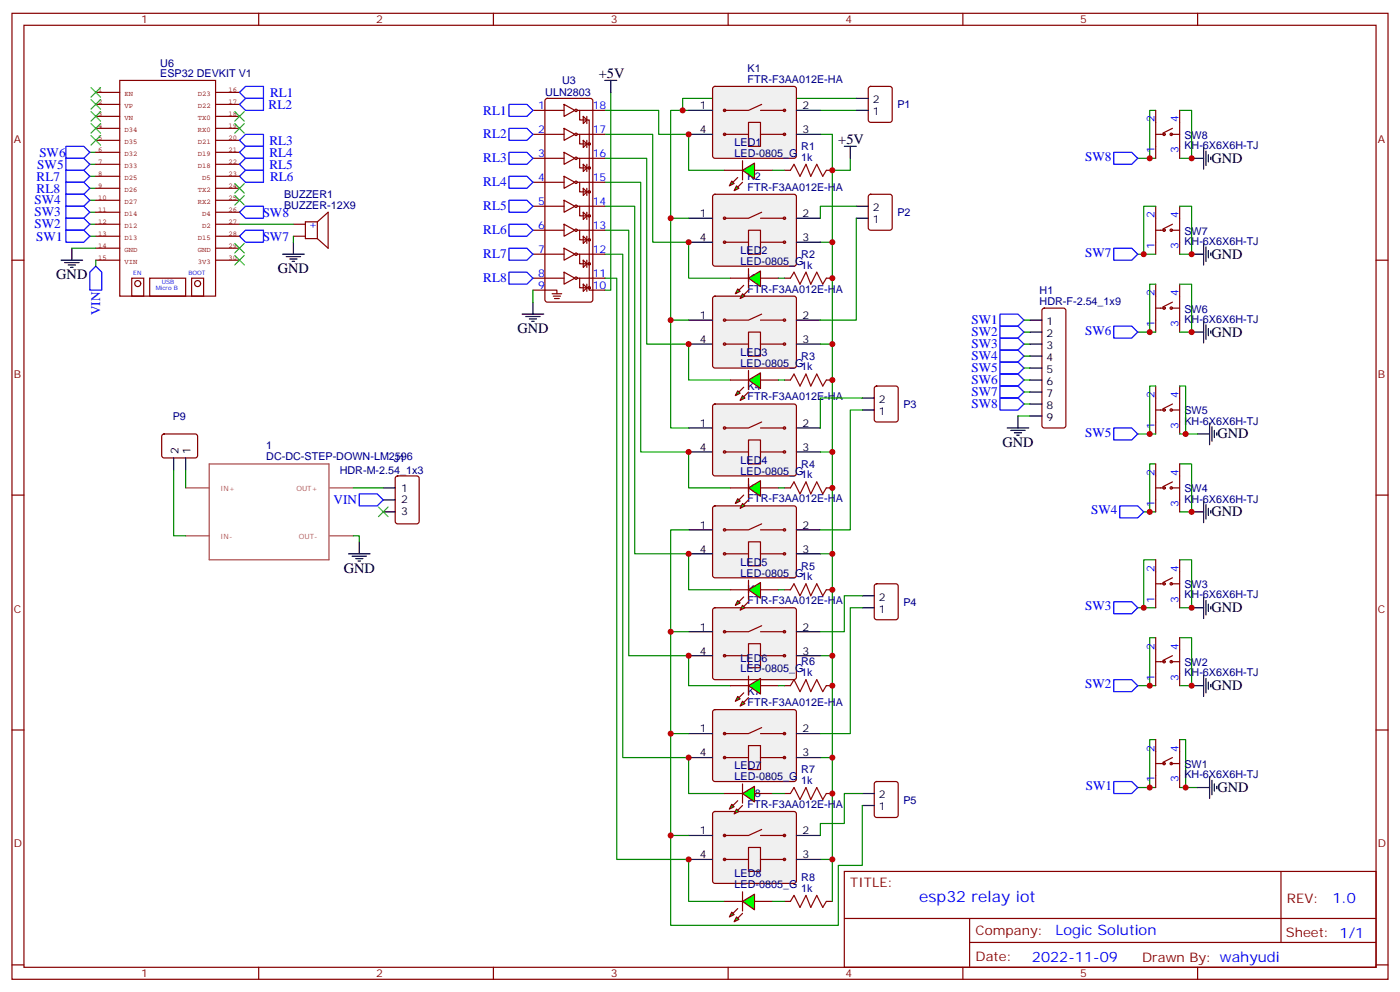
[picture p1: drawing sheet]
<svg xmlns="http://www.w3.org/2000/svg" width="412mm" height="292mm" viewBox="0 0 412 292" stroke-linecap="round" stroke-linejoin="round" font-family="sans-serif">
<g fill="none" stroke="#870000" stroke-width=".35">
<path d="M3.5 3.9h405.4v284.4h-405.4zM7.1 7.4h398.2v277.3h-398.2zM76.2 3.9v3.5M145.3 3.9v3.5M214.5 3.9v3.5M283.6 3.9v3.5M352.8 3.9v3.5M256 25.6l.5-.2h5.6l.7 .5v9.4l-.4 .7h-5.9l-.7-.4v-9.5zM256 57.4l.5-.2h5.6l.7 .4v9.5l-.4 .6-5.9 .1-.7-.5v-9.4zM3.5 76.6h3.6M405.3 76.6h3.6M257.8 113.8l.4-.2h5.7l.6 .5 .1 9.4-.5 .7h-5.9l-.6-.4-.1-9.5z"/>
<path d="M3.5 145.7h3.6M405.3 145.7h3.6M257.8 172l.4-.2h5.7l.6 .5 .1 9.4-.5 .7h-5.9l-.6-.4-.1-9.5zM3.5 214.9h3.6M405.3 214.9h3.6M257.8 230.3l.4-.3h5.7l.6 .5 .1 9.4-.5 .7h-5.9l-.6-.4-.1-9.4zM248.7 256.5h156.6v28.2h-156.6zM377.3 256.5v20.9M248.7 270.4h156.5M285.6 277.4h119.6M285.6 270.4v14.1M3.5 284h3.6"/>
<path d="M76.2 284.7v3.6M145.3 284.7v3.6M214.5 284.7v3.6M283.6 284.7v3.6M352.8 284.7v3.6M405.3 284h3.6"/>
</g>
<g fill="none" stroke="#008700" stroke-width=".35">
<path d="M178.2 39.5h14.1v31.8h10.5v10.6h12.4M178.2 32.5h15.8v7h8.8v10.6h10.6M179.9 27.2v58.2h-1.7M241.7 39.5h3.5v213.5h-3.5M241.7 32.5h10.5M252.2 29h-51.1v3.5h1.7M178.2 53.7h10.5v79.3h14.1v10.6h12.4M178.2 46.6h12.3v54.7h12.3v10.6h12.4M250.5 46.6v3.5h-5.3M178.2 74.8h5.2v148.2h19.4v10.6h10.6M178.2 67.8h7v125.2h17.6v8.8h12.4M178.2 60.7h8.8v102.3h15.8v10.6h12.4"/>
<path d="M241.7 71.3h3.5M178.2 81.9h3.5v171.1h21.1v12.3h10.6M241.7 101.3h3.5M241.7 133h3.5M241.7 163h3.5M241.7 193h3.5M241.7 223h3.5"/>
</g>
<g fill="none" stroke="#000" stroke-width=".35">
<path d="M178.2 23.7h3.5M179.9 23.7v3.5M252.2 32.5h3.6M252.2 29h3.6M248.7 43.1h3.5M250.5 43.1v3.5M252.2 64.2h3.6M252.2 60.7h3.6M254 117.2h3.5M254 120.7h3.5M254 178.9h3.5M254 175.4h3.5"/>
<path d="M254 237.1h3.5M254 233.6h3.5"/>
</g>
<path d="M210.1 239.1l.5-.2h23.3l.5 .2 .2 .5v19.7l-.2 .5-.5 .2h-23.3l-.5-.2-.2-.5v-19.7z" fill="#f0f0f0" stroke="#870000" stroke-width=".35"/>
<path d="M202.8 245.9h7.1M202.8 253h7.1M234.6 245.9h7.1M234.6 253h7.1" fill="none" stroke="#000" stroke-width=".35"/>
<g fill="none" stroke="#870000" stroke-width=".35">
<path d="M213.4 253h7.1M220.5 249.4h3.5v7.1h-3.5zM224 253h7.1M224 245.9h7.1M224.4 244.2l-3.9 1.7h-7.1"/>
<circle cx="213.4" cy="253" r=".35"/>
<circle cx="213.4" cy="245.9" r=".35"/>
<circle cx="231.1" cy="253" r=".35"/>
<circle cx="231.1" cy="245.9" r=".35"/>
</g>
<path d="M210.1 209.1l.5-.2h23.3l.5 .2 .2 .5v19.7l-.2 .5-.5 .2h-23.3l-.5-.2-.2-.5v-19.7z" fill="#f0f0f0" stroke="#870000" stroke-width=".35"/>
<path d="M202.8 215.9h7.1M234.6 215.9h7.1M202.8 223h7.1M234.6 223h7.1" fill="none" stroke="#000" stroke-width=".35"/>
<g fill="none" stroke="#870000" stroke-width=".35">
<path d="M220.5 219.5h3.5v7h-3.5zM224 215.9h7.1M224.4 214.2l-3.9 1.7h-7.1M213.4 223h7.1M224 223h7.1"/>
<circle cx="213.4" cy="215.9" r=".35"/>
<circle cx="231.1" cy="215.9" r=".35"/>
<circle cx="213.4" cy="223" r=".35"/>
<circle cx="231.1" cy="223" r=".35"/>
</g>
<path d="M210.1 179.1l.5-.2h23.3l.5 .2 .2 .5v19.8l-.2 .5-.5 .2h-23.3l-.5-.3-.2-.4v-19.8z" fill="#f0f0f0" stroke="#870000" stroke-width=".35"/>
<path d="M202.8 185.9h7.1M202.8 193h7.1M234.6 185.9h7.1M234.6 193h7.1" fill="none" stroke="#000" stroke-width=".35"/>
<g fill="none" stroke="#870000" stroke-width=".35">
<path d="M213.4 193h7.1M220.5 189.5h3.5v7h-3.5zM224 193h7.1M224 185.9h7.1M224.4 184.2l-3.9 1.7h-7.1"/>
<circle cx="213.4" cy="185.9" r=".35"/>
<circle cx="213.4" cy="193" r=".35"/>
<circle cx="231.1" cy="185.9" r=".35"/>
<circle cx="231.1" cy="193" r=".35"/>
</g>
<path d="M210.1 149.1l.5-.2h23.3l.5 .2 .2 .5v19.8l-.2 .5-.5 .2h-23.3l-.5-.3-.2-.4v-19.8z" fill="#f0f0f0" stroke="#870000" stroke-width=".35"/>
<path d="M202.8 156h7.1M234.6 156h7.1M202.8 163h7.1M234.6 163h7.1" fill="none" stroke="#000" stroke-width=".35"/>
<g fill="none" stroke="#870000" stroke-width=".35">
<path d="M220.5 159.5h3.5v7h-3.5zM224 156h7.1M224.4 154.2l-3.9 1.8h-7.1M213.4 163h7.1M224 163h7.1"/>
<circle cx="213.4" cy="156" r=".35"/>
<circle cx="231.1" cy="156" r=".35"/>
<circle cx="213.4" cy="163" r=".35"/>
<circle cx="231.1" cy="163" r=".35"/>
</g>
<path d="M210.1 119.1l.5-.2h23.3l.5 .2 .2 .5v19.8l-.2 .5-.5 .2h-23.3l-.5-.2-.2-.5v-19.8z" fill="#f0f0f0" stroke="#870000" stroke-width=".35"/>
<path d="M202.8 126h7.1M202.8 133h7.1M234.6 126h7.1M234.6 133h7.1" fill="none" stroke="#000" stroke-width=".35"/>
<g fill="none" stroke="#870000" stroke-width=".35">
<path d="M213.4 133h7.1M220.5 129.5h3.5v7.1h-3.5zM224 133h7.1M224 126h7.1M224.4 124.2l-3.9 1.8h-7.1"/>
<circle cx="213.4" cy="133" r=".35"/>
<circle cx="213.4" cy="126" r=".35"/>
<circle cx="231.1" cy="126" r=".35"/>
<circle cx="231.1" cy="133" r=".35"/>
</g>
<path d="M210.1 87.4l.5-.2h23.3l.5 .2 .2 .5v19.7l-.2 .5-.5 .2h-23.3l-.5-.2-.2-.5v-19.7z" fill="#f0f0f0" stroke="#870000" stroke-width=".35"/>
<path d="M202.8 94.2h7.1M234.6 94.2h7.1M202.8 101.3h7.1M234.6 101.3h7.1" fill="none" stroke="#000" stroke-width=".35"/>
<g fill="none" stroke="#870000" stroke-width=".35">
<path d="M220.5 97.8h3.5v7h-3.5zM224 94.2h7.1M224.4 92.5l-3.9 1.7h-7.1M213.4 101.3h7.1M224 101.3h7.1"/>
<circle cx="213.4" cy="94.2" r=".35"/>
<circle cx="231.1" cy="94.2" r=".35"/>
<circle cx="213.4" cy="101.3" r=".35"/>
<circle cx="231.1" cy="101.3" r=".35"/>
</g>
<path d="M210.1 57.4l.5-.2h23.3l.5 .2 .2 .5v19.7l-.2 .5-.5 .3h-23.3l-.5-.3-.2-.5v-19.7z" fill="#f0f0f0" stroke="#870000" stroke-width=".35"/>
<path d="M202.8 64.2h7.1M202.8 71.3h7.1M234.6 64.2h7.1M234.6 71.3h7.1" fill="none" stroke="#000" stroke-width=".35"/>
<g fill="none" stroke="#870000" stroke-width=".35">
<path d="M213.4 71.3h7.1M220.5 67.8h3.5v7h-3.5zM224 71.3h7.1M224 64.2h7.1M224.4 62.5l-3.9 1.7h-7.1"/>
<circle cx="213.4" cy="64.2" r=".35"/>
<circle cx="213.4" cy="71.3" r=".35"/>
<circle cx="231.1" cy="71.3" r=".35"/>
<circle cx="231.1" cy="64.2" r=".35"/>
</g>
<path d="M210.1 25.6l.5-.2h23.3l.5 .2 .2 .5v19.8l-.2 .5-.5 .2h-23.3l-.5-.2-.2-.5v-19.8z" fill="#f0f0f0" stroke="#870000" stroke-width=".35"/>
<g fill="none" stroke="#000" stroke-width=".35">
<path d="M202.8 32.5h7.1M202.8 39.5h7.1M234.6 32.5h7.1M234.6 39.5h7.1M18 76.6h6.3M19 77.3h4.3M20.1 78h2.1M20.8 78.7h.7M21.2 73.1v3.5M153.8 92.5h6.4M154.9 93.2h4.2M155.9 93.9h2.1"/>
<path d="M156.6 94.6h.7M157 88.9v3.6"/>
</g>
<g fill="none" stroke="#870000" stroke-width=".35">
<path d="M157 39.5h9.2M157 32.5h9.2M160.7 29.2l.5-.2h12.7l.7 .4v58.8l-.2 .5-.5 .2h-12.7l-.5-.2-.2-.5v-58.5zM166.2 30.7l3.1 1.8-3.1 1.8zM166.2 37.8l3.1 1.7-3.1 1.8zM170 39.5h8.2M170 32.5h8.2M170.7 32.5v2.8h2.9v50.1h4.6M170.7 39.5v2.9h2.9M171.8 34.3l1.1 1-1.1 1.1zM172.9 34.3v2.1M213.4 39.5h7.1"/>
<path d="M220.5 36h3.5v7.1h-3.5zM224 39.5h7.1M224 32.5h7.1M224.4 30.7l-3.9 1.8h-7.1M157 46.6h9.2M157 53.7h9.2M166.2 44.8l3.1 1.8-3.1 1.8zM166.2 51.9l3.1 1.8-3.1 1.7zM166.2 58.9l3.1 1.8-3.1 1.8zM170 46.6h8.2M170 53.7h8.2M170.7 46.6v2.8h2.9"/>
<path d="M170.7 53.7v2.8h2.9M171.8 41.3l1.1 1.1-1.1 1zM171.8 48.4l1.1 1-1.1 1.1zM171.8 55.4l1.1 1.1-1.1 1zM172.9 41.3v2.1M172.9 48.4v2.1M172.9 55.4v2.1M213.4 50.1h5.3M222.2 50.1h5.3M231.1 50.1h1.7M243.4 50.1h1.8M157 74.8h9.2"/>
<path d="M157 60.7h9.2M157 67.8h9.2M166.2 73.1l3.1 1.7-3.1 1.8zM166.2 66l3.1 1.8-3.1 1.7zM170 74.8h8.2M170 60.7h8.2M170 67.8h8.2M170.7 60.7v2.8h2.9M170.7 67.8v2.8h2.9M170.7 74.8v2.8h2.9M171.8 62.5l1.1 1-1.1 1.1zM171.8 69.5l1.1 1.1-1.1 1z"/>
<path d="M171.8 76.6l1.1 1-1.1 1.1zM172.9 62.5v2.1M172.9 69.5v2.1M172.9 76.6v2.1M157 85.4h7v1.1M157 81.9h9.2M162.6 86.5h2.9M163 87.2h2.1M163.3 87.9h1.4M166.2 80.1l3.1 1.8-3.1 1.7zM170 81.9h8.2M170.7 81.9v2.8h2.9"/>
<path d="M171.8 83.6l1.1 1.1-1.1 1.1zM172.9 83.6v2.2M231.1 81.9h1.7M243.4 81.9h1.8M231.1 111.9h1.7M243.4 111.9h1.8M231.1 143.6h1.7M243.4 143.6h1.8M231.1 173.6h1.7M243.4 173.6h1.8M231.1 201.8h1.7M243.4 201.8h1.8"/>
<path d="M231.1 233.6h1.7M243.4 233.6h1.8M231.1 265.3h1.7M243.4 265.3h1.8"/>
<circle cx="169.7" cy="32.5" r=".35"/>
<circle cx="169.7" cy="39.5" r=".35"/>
<circle cx="213.4" cy="39.5" r=".35"/>
<circle cx="213.4" cy="32.5" r=".35"/>
<circle cx="231.1" cy="39.5" r=".35"/>
<circle cx="231.1" cy="32.5" r=".35"/>
<circle cx="169.7" cy="46.6" r=".35"/>
<circle cx="169.7" cy="53.7" r=".35"/>
<circle cx="173.6" cy="49.4" r=".35"/>
<circle cx="173.6" cy="42.4" r=".35"/>
<circle cx="173.6" cy="56.5" r=".35"/>
<circle cx="169.7" cy="67.8" r=".35"/>
<circle cx="169.7" cy="60.7" r=".35"/>
<circle cx="169.7" cy="74.8" r=".35"/>
<circle cx="173.6" cy="63.5" r=".35"/>
<circle cx="173.6" cy="70.6" r=".35"/>
<circle cx="173.6" cy="77.6" r=".35"/>
<circle cx="169.7" cy="81.9" r=".35"/>
<circle cx="173.6" cy="84.7" r=".35"/>
</g>
<path d="M26.5 58.9h1.7M26.5 55.4h1.7M26.5 51.9h1.7M26.5 48.4h1.7M26.5 44.8h1.7M21.2 73.1h7M26.5 69.5h1.7M26.5 66h1.7M26.5 62.5h1.7M28.2 76.6v1.8M157 85.4v3.5" fill="none" stroke="#008700" stroke-width=".35"/>
<g fill="none" stroke="#00f" stroke-width=".35">
<path d="M72.3 25.4h5.3v3.6h-5.3l-1.7-1.8zM72.3 29h5.3v3.5h-5.3l-1.7-1.8zM149.9 30.7h5.3l1.8 1.8-1.8 1.8h-5.3zM149.9 37.8h5.3l1.8 1.7-1.8 1.8h-5.3zM19.4 53.7h5.3l1.8 1.7-1.8 1.8h-5.3zM19.4 50.1h5.3l1.8 1.8-1.8 1.8h-5.3zM19.4 43.1h5.3l1.8 1.7-1.8 1.8h-5.3zM19.4 46.6h5.3l1.8 1.8-1.8 1.7h-5.3zM19.4 57.2h5.3l1.8 1.7-1.8 1.8h-5.3zM70.6 41.3l1.7-1.8h5.3v3.6h-5.3zM70.6 44.8l1.7-1.7h5.3v3.5h-5.3zM70.6 48.4l1.7-1.8h5.3v3.5h-5.3z"/>
<path d="M72.3 50.1h5.3v3.6h-5.3l-1.7-1.8zM149.9 44.8h5.3l1.8 1.8-1.8 1.8h-5.3zM149.9 51.9h5.3l1.8 1.8-1.8 1.7h-5.3zM149.9 58.9h5.3l1.8 1.8-1.8 1.8h-5.3zM19.4 67.8h5.3l1.8 1.7-1.8 1.8h-5.3zM19.4 64.2h5.3l1.8 1.8-1.8 1.8h-5.3zM19.4 60.7h5.3l1.8 1.8-1.8 1.7h-5.3zM70.6 62.5l1.7-1.8h5.3v3.5h-5.3zM70.6 69.5l1.7-1.7h5.3v3.5h-5.3zM149.9 66h5.3l1.8 1.8-1.8 1.7h-5.3zM149.9 73.1h5.3l1.8 1.7-1.8 1.8h-5.3zM26.5 80.1l1.7-1.7 1.8 1.7v5.3h-3.5z"/>
<path d="M149.9 80.1h5.3l1.8 1.8-1.8 1.7h-5.3z"/>
</g>
<g fill="none" stroke="#850000" stroke-width=".35">
<path d="M28.2 27.2h7.1M28.2 30.7h7.1M28.2 34.3h7.1M28.2 37.8h7.1M35.3 23.7h28.2v63.5h-28.2zM63.5 27.2h7.1M63.5 30.7h7.1M63.5 34.3h7.1M63.5 37.8h7.1M28.2 58.9h7.1M28.2 41.3h7.1M28.2 44.8h7.1"/>
<path d="M28.2 48.4h7.1M28.2 51.9h7.1M28.2 55.4h7.1M63.5 58.9h7.1M63.5 41.3h7.1M63.5 44.8h7.1M63.5 48.4h7.1M63.5 51.9h7.1M63.5 55.4h7.1M28.2 62.5h7.1M28.2 66h7.1M28.2 69.5h7.1"/>
<path d="M28.2 73.1h7.1M28.2 76.6h7.1M63.5 62.5h7.1M63.5 66h7.1M63.5 69.5h7.1M63.5 73.1h7.1M63.5 76.6h7.1M38.8 81.9h3.5v5.3h-3.5zM41.5 83.5a.88 .88 0 0 0-1.3-.8 .88 .88 0 0 0-.3 1.4 .88 .88 0 0 0 1.5-.3l.1-.3M44.1 81.9h10.6v5.3h-10.6zM56.4 81.9h3.6v5.3h-3.6zM59.1 83.5a.88 .88 0 0 0-1.2-.8 .88 .88 0 0 0-.3 1.4 .88 .88 0 0 0 1.4-.3l.1-.3"/>
</g>
<g fill="none" stroke="#3c3" stroke-width=".35">
<path d="M26.8 25.8l2.8 2.8M26.8 29.3l2.8 2.8M26.8 32.8l2.8 2.9M26.8 36.4l2.8 2.8M26.8 39.9l2.8 2.8M29.6 25.8l-2.8 2.8M29.6 29.3l-2.8 2.8M29.6 32.8l-2.8 2.9M29.6 36.4l-2.8 2.8M29.6 39.9l-2.8 2.8M69.1 32.8l2.9 2.9M69.1 36.4l2.9 2.8"/>
<path d="M72 32.8l-2.9 2.9M72 36.4l-2.9 2.8M69.1 54l2.9 2.8M69.1 57.5l2.9 2.9M72 54l-2.9 2.8M72 57.5l-2.9 2.9M69.1 71.6l2.9 2.9M69.1 75.2l2.9 2.8M72 71.6l-2.9 2.9M72 75.2l-2.9 2.8"/>
</g>
<path d="M232.8 50.1l1.1-1.7 1.8 3.5 1.7-3.5 1.4 3.5 1.8-3.5 1.8 3.5 1-1.8M232.8 81.9l1.1-1.8 1.8 3.5 1.7-3.5 1.4 3.5 1.8-3.5 1.8 3.5 1-1.7M232.8 111.9l1.1-1.8 1.8 3.5 1.7-3.5 1.4 3.5 1.8-3.5 1.8 3.5 1-1.7M232.8 143.6l1.1-1.7 1.8 3.5 1.7-3.5 1.4 3.5 1.8-3.5 1.8 3.5 1-1.8M232.8 173.6l1.1-1.8 1.8 3.6 1.7-3.6 1.4 3.6 1.8-3.6 1.8 3.6 1-1.8M232.8 201.8l1.1-1.7 1.8 3.5 1.7-3.5 1.4 3.5 1.8-3.5 1.8 3.5 1-1.8M232.8 233.6l1.1-1.8 1.8 3.5 1.7-3.5 1.4 3.5 1.8-3.5 1.8 3.5 1-1.7M232.8 265.3l1.1-1.7 1.8 3.5 1.7-3.5 1.4 3.5 1.8-3.5 1.8 3.5 1-1.8" fill="none" stroke="#a10000" stroke-width=".35"/>
<g fill="#0f0" stroke="#870000" stroke-width=".35">
<path d="M215.5 53.3l.8 .7-1.5 .7z"/>
<path d="M217 54.7l.7 .7-1.4 .7z"/>
</g>
<g fill="#870000" stroke="#870000" stroke-width=".35">
<path d="M217.3 52.2l-1.4 1.5z"/>
<path d="M218.7 53.7l-1.4 1.4z"/>
</g>
<path d="M218.7 47.3v5.7z" fill="#f00" stroke="#870000" stroke-width=".35"/>
<path d="M218.7 50.1l3.5-2.1v4.6z" fill="#0f0" stroke="#870000" stroke-width=".35"/>
<path d="M215.2 81.9h5.3M224 81.9h5.3" fill="none" stroke="#870000" stroke-width=".35"/>
<g fill="#0f0" stroke="#870000" stroke-width=".35">
<path d="M217.3 85.1l.7 .7-1.4 .7z"/>
<path d="M218.7 86.5l.7 .7-1.4 .7z"/>
</g>
<g fill="#870000" stroke="#870000" stroke-width=".35">
<path d="M219.1 84l-1.4 1.4z"/>
<path d="M220.5 85.4l-1.4 1.4z"/>
</g>
<path d="M220.5 79.1v5.6z" fill="#f00" stroke="#870000" stroke-width=".35"/>
<path d="M220.5 81.9l3.5-2.1v4.5z" fill="#0f0" stroke="#870000" stroke-width=".35"/>
<path d="M215.2 111.9h5.3M224 111.9h5.3" fill="none" stroke="#870000" stroke-width=".35"/>
<g fill="#0f0" stroke="#870000" stroke-width=".35">
<path d="M217.3 115l.7 .7-1.4 .8z"/>
<path d="M218.7 116.5l.7 .7-1.4 .7z"/>
</g>
<g fill="#870000" stroke="#870000" stroke-width=".35">
<path d="M219.1 114l-1.4 1.4z"/>
<path d="M220.5 115.4l-1.4 1.4z"/>
</g>
<path d="M220.5 109v5.7z" fill="#f00" stroke="#870000" stroke-width=".35"/>
<path d="M220.5 111.9l3.5-2.2v4.6z" fill="#0f0" stroke="#870000" stroke-width=".35"/>
<path d="M215.2 143.6h5.3M224 143.6h5.3" fill="none" stroke="#870000" stroke-width=".35"/>
<g fill="#0f0" stroke="#870000" stroke-width=".35">
<path d="M217.3 146.8l.7 .7-1.4 .7z"/>
<path d="M218.7 148.2l.7 .7-1.4 .7z"/>
</g>
<g fill="#870000" stroke="#870000" stroke-width=".35">
<path d="M219.1 145.7l-1.4 1.4z"/>
<path d="M220.5 147.1l-1.4 1.5z"/>
</g>
<path d="M220.5 140.8v5.6z" fill="#f00" stroke="#870000" stroke-width=".35"/>
<path d="M220.5 143.6l3.5-2.1v4.6z" fill="#0f0" stroke="#870000" stroke-width=".35"/>
<path d="M215.2 173.6h5.3M224 173.6h5.3" fill="none" stroke="#870000" stroke-width=".35"/>
<g fill="#0f0" stroke="#870000" stroke-width=".35">
<path d="M217.3 176.8l.7 .7-1.4 .7z"/>
<path d="M218.7 178.2l.7 .7-1.4 .7z"/>
</g>
<g fill="#870000" stroke="#870000" stroke-width=".35">
<path d="M217.7 177.1l1.4-1.4z"/>
<path d="M220.5 177.1l-1.4 1.4z"/>
</g>
<path d="M220.5 170.8v5.6z" fill="#f00" stroke="#870000" stroke-width=".35"/>
<path d="M220.5 173.6l3.5-2.1v4.6z" fill="#0f0" stroke="#870000" stroke-width=".35"/>
<path d="M215.2 201.8h5.3M224 201.8h5.3" fill="none" stroke="#870000" stroke-width=".35"/>
<g fill="#0f0" stroke="#870000" stroke-width=".35">
<path d="M217.3 205l.7 .7-1.4 .7z"/>
<path d="M218.7 206.4l.7 .7-1.4 .7z"/>
</g>
<g fill="#870000" stroke="#870000" stroke-width=".35">
<path d="M219.1 203.9l-1.4 1.5z"/>
<path d="M220.5 205.4l-1.4 1.4z"/>
</g>
<path d="M220.5 199v5.6z" fill="#f00" stroke="#870000" stroke-width=".35"/>
<path d="M220.5 201.8l3.5-2.1v4.6z" fill="#0f0" stroke="#870000" stroke-width=".35"/>
<path d="M213.4 233.6h5.3M222.2 233.6h5.3" fill="none" stroke="#870000" stroke-width=".35"/>
<g fill="#0f0" stroke="#870000" stroke-width=".35">
<path d="M215.5 236.7l.8 .8-1.5 .7z"/>
<path d="M217 238.2l.7 .7-1.4 .7z"/>
</g>
<g fill="#870000" stroke="#870000" stroke-width=".35">
<path d="M217.3 235.7l-1.4 1.4z"/>
<path d="M218.7 237.1l-1.4 1.4z"/>
</g>
<path d="M218.7 230.8v5.6z" fill="#f00" stroke="#870000" stroke-width=".35"/>
<path d="M218.7 233.6l3.5-2.1v4.5z" fill="#0f0" stroke="#870000" stroke-width=".35"/>
<path d="M213.4 265.3h5.3M222.2 265.3h5.3" fill="none" stroke="#870000" stroke-width=".35"/>
<g fill="#0f0" stroke="#870000" stroke-width=".35">
<path d="M215.5 268.5l.8 .7-1.5 .7z"/>
<path d="M217 269.9l.7 .7-1.4 .7z"/>
</g>
<g fill="#870000" stroke="#870000" stroke-width=".35">
<path d="M217.3 267.4l-1.4 1.5z"/>
<path d="M218.7 268.9l-1.4 1.4z"/>
</g>
<path d="M218.7 262.5v5.6z" fill="#f00" stroke="#870000" stroke-width=".35"/>
<path d="M218.7 265.3l3.5-2.1v4.6z" fill="#0f0" stroke="#870000" stroke-width=".35"/>
<g fill="none" stroke="#008700" stroke-width=".35">
<path d="M201.1 32.5h-3.5v31.7h5.2M340.4 32.5h-1.7v14.1M347.5 32.5h3.5v14.1h-3.5M227.5 50.1h3.6M335.1 46.6h5.3M70.6 66h15.8M86.4 69.5v1.8M197.6 64.2v30h5.2M252.2 60.7h-10.5v3.5M252.2 64.2v30h-10.5M335.1 74.8h5.3M340.4 60.7h-3.5v14.1"/>
<path d="M347.5 60.7h3.5v14.1h-3.5M197.6 94.2v31.8h5.2M229.3 81.9h1.8M301.6 97.8h1.8M301.6 94.2h1.8M335.1 97.8h5.3M340.4 83.6h-1.7v14.2M347.5 83.6h3.5v14.2h-3.5M229.3 111.9h1.8M254 117.2h-12.3v8.8M301.6 111.9h1.8M301.6 101.3h1.8"/>
<path d="M301.6 104.8h1.8M301.6 108.3h1.8M301.6 115.4h1.8M301.6 118.9h1.8M340.4 113.6h-1.7v14.1M347.5 113.6h1.7v14.1M51.2 138.3v19.4h3.5M54.7 138.3v5.3M254 120.7h-3.5v35.3h-8.8M299.9 122.4h3.5M335.1 127.7h5.3M340.4 136.6h-1.7v14.1"/>
<path d="M347.5 136.6h3.5v14.1h-3.5M347.5 127.7h5.3M104.1 157.7h1.7v1.8M104.1 143.6h8.8M202.8 156h-5.2v29.9h5.2M229.3 143.6h1.8M336.9 150.7h3.5M229.3 173.6h1.8M254 175.4h-5.3v10.5h-7M254 178.9h-3.5v37h-8.8M335.1 178.9h5.3M340.4 164.8h-3.5v14.1"/>
<path d="M347.5 164.8h3.5v14.1h-3.5M197.6 185.9v30h5.2M340.4 187.7h-1.7v14.1M347.5 187.7h3.5v14.1h-3.5M197.6 215.9v30h5.2M229.3 201.8h1.8M335.1 201.8h5.3M340.4 217.7h-1.7v14.1M347.5 217.7h1.7v14.1M227.5 233.6h3.6M254 233.6h-5.3v8.8h-7v3.5M254 237.1v17.6h-7.1v17.7h-49.3v-26.5"/>
<path d="M335.1 231.8h5.3M347.5 231.8h5.3M245.2 253v12.3M227.5 265.3h3.6"/>
</g>
<g fill="none" stroke="#870000" stroke-width=".35">
<path d="M340.4 32.5v14.1M340.4 39.5h2.5M345 39.5h2.5M345.4 37.8l-2.9 1.4M347.5 32.5v14.1M86.4 69.5h3.6M86.4 66h3.6M93.5 65.3h-3.5v4.9h3.5M93.5 65.3v4.9M93.5 65.3l3.2-2.8v10.6l-3.2-2.9M340.4 60.7v14.1M340.4 67.8h2.5"/>
<path d="M345 67.8h2.5M345.4 66l-2.9 1.4M347.5 60.7v14.1M307.2 90.9l.4-.2h5.7l.5 .2 .2 .5v33.9l-.3 .5-.4 .2h-5.7l-.5-.3-.2-.4v-33.9zM340.4 83.6v14.2M340.4 90.7h2.5M345 90.7h2.5M345.4 88.9l-2.9 1.4M347.5 83.6v14.2M340.4 113.6v14.1M345.4 118.9l-2.9 1.4M347.5 113.6v14.1"/>
<path d="M47.9 127.9l.4-.2 9.5 .1 .4 .6-.1 6-.6 .4-9.4-.1-.5-.6v-5.7zM340.4 136.6v14.1M340.4 120.7h2.5M345 120.7h2.5M347.5 136.6v14.1M116.7 140.3l.4-.2h5.7l.6 .4 .1 13-.5 .6-5.9 .1-.6-.5-.1-12.9zM340.4 143.6h2.5M345 143.6h2.5M345.4 141.9l-2.9 1.4M340.4 164.8v14.1M340.4 171.8h2.5M345 171.8h2.5"/>
<path d="M345.4 170.1l-2.9 1.4M347.5 164.8v14.1M340.4 187.7v14.1M340.4 194.8h2.5M345 194.8h2.5M345.4 193l-2.9 1.4M347.5 187.7v14.1M340.4 217.7v14.1M347.5 217.7v14.1M340.4 224.8h2.5M345 224.8h2.5M345.4 223l-2.9 1.4"/>
<circle cx="342.9" cy="39.5" r=".35"/>
<circle cx="345" cy="39.5" r=".35"/>
<circle cx="342.9" cy="67.8" r=".35"/>
<circle cx="345" cy="67.8" r=".35"/>
<circle cx="342.9" cy="90.7" r=".35"/>
<circle cx="345" cy="90.7" r=".35"/>
<circle cx="342.9" cy="120.7" r=".35"/>
<circle cx="345" cy="120.7" r=".35"/>
<circle cx="342.9" cy="143.6" r=".35"/>
<circle cx="345" cy="143.6" r=".35"/>
<circle cx="342.9" cy="171.8" r=".35"/>
<circle cx="345" cy="171.8" r=".35"/>
<circle cx="342.9" cy="194.8" r=".35"/>
<circle cx="345" cy="194.8" r=".35"/>
<circle cx="342.9" cy="224.8" r=".35"/>
<circle cx="345" cy="224.8" r=".35"/>
</g>
<g fill="none" stroke="#000" stroke-width=".35">
<path d="M351 46.6h3.5M354.5 43.4v6.4M355.2 44.5v4.2M356 45.5v2.2M356.7 46.2v.8M83.3 74.8h6.3M84.3 75.5h4.2M85.4 76.2h2.1M86.1 76.9h.7M86.4 71.3v3.5M351 74.8h3.5M354.5 71.6v6.4"/>
<path d="M355.2 72.7v4.2M356 73.8v2.1M356.7 74.5v.7M303.4 97.8h3.5M303.4 94.2h3.5M351 97.8h3.5M354.5 94.6v6.3M355.2 95.6v4.3M356 96.7v2.1M356.7 97.4v.7M303.4 101.3h3.5M303.4 104.8h3.5"/>
<path d="M303.4 108.3h3.5M303.4 111.9h3.5M303.4 115.4h3.5M303.4 118.9h3.5M51.2 134.8v3.5M54.7 134.8v3.5M296.7 126h6.3M297.7 126.7h4.3M298.8 127.4h2.1M299.5 128.1h.7M299.9 122.4v3.6M303.4 122.4h3.5"/>
<path d="M352.8 127.7h3.5M356.3 124.6v6.3M357 125.6v4.3M357.7 126.7v2.1M358.4 127.4v.7M105.8 159.5v3.5M112.9 150.7h3.5M112.9 143.6h3.5M112.9 147.1h3.5M351 150.7h3.5M354.5 147.5v6.3M355.2 148.6v4.2"/>
<path d="M356 149.6v2.1M356.7 150.3v.7M102.7 163h6.3M103.7 163.7h4.2M104.8 164.4h2.1M105.5 165.1h.7M351 178.9h3.5M354.5 175.7v6.4M355.2 176.8v4.2M356 177.8v2.2M356.7 178.5v.7M354.5 198.6v6.4"/>
<path d="M355.2 199.7v4.2M351 201.8h3.5M356 200.8v2.1M356.7 201.5v.7M352.8 231.8h3.5M356.3 228.6v6.4M357 229.7v4.2M357.7 230.8v2.1M358.4 231.5v.7"/>
</g>
<g fill="none" stroke="#00f" stroke-width=".35">
<path d="M328.1 44.8h5.3l1.7 1.8-1.7 1.8h-5.3zM328.1 73.1h5.3l1.7 1.7-1.7 1.8h-5.3zM294.6 92.5h5.3l1.7 1.7-1.7 1.8h-5.3zM294.6 96h5.3l1.7 1.8-1.7 1.7h-5.3zM294.6 99.5h5.3l1.7 1.8-1.7 1.7h-5.3zM328.1 96h5.3l1.7 1.8-1.7 1.7h-5.3zM294.6 103h5.3l1.7 1.8-1.7 1.8h-5.3zM294.6 106.6h5.3l1.7 1.7-1.7 1.8h-5.3zM294.6 110.1h5.3l1.7 1.8-1.7 1.7h-5.3zM294.6 113.6h5.3l1.7 1.8-1.7 1.8h-5.3zM294.6 117.2h5.3l1.7 1.7-1.7 1.8h-5.3zM328.1 126h5.3l1.7 1.7-1.7 1.8h-5.3z"/>
<path d="M105.8 145.4h5.3l1.8 1.7-1.8 1.8h-5.3zM329.8 148.9h5.3l1.8 1.8-1.8 1.7h-5.3zM328.1 177.1h5.3l1.7 1.8-1.7 1.8h-5.3zM328.1 200.1h5.3l1.7 1.7-1.7 1.8h-5.3zM328.1 230h5.3l1.7 1.8-1.7 1.8h-5.3z"/>
</g>
<path d="M61.6 136.6h35.3v28.2h-35.3zM54.7 143.6h6.9M54.7 157.7h6.9M97.1 143.6h7M97.1 157.7h7" fill="none" stroke="#a64a4a" stroke-width=".35"/>
<path d="M111.5 149.3l2.8 2.8M114.3 149.3l-2.8 2.8" fill="none" stroke="#3c3" stroke-width=".35"/>
<g fill="#c00">
<circle cx="245.2" cy="223" r=".88"/>
<circle cx="245.2" cy="193" r=".88"/>
<circle cx="245.2" cy="163" r=".88"/>
<circle cx="245.2" cy="133" r=".88"/>
<circle cx="245.2" cy="101.3" r=".88"/>
<circle cx="245.2" cy="71.3" r=".88"/>
<circle cx="245.2" cy="81.9" r=".88"/>
<circle cx="245.2" cy="111.9" r=".88"/>
<circle cx="245.2" cy="143.6" r=".88"/>
<circle cx="245.2" cy="173.6" r=".88"/>
<circle cx="245.2" cy="201.8" r=".88"/>
<circle cx="245.2" cy="233.6" r=".88"/>
<circle cx="245.2" cy="50.1" r=".88"/>
<circle cx="202.8" cy="39.5" r=".88"/>
<circle cx="202.8" cy="71.3" r=".88"/>
<circle cx="202.8" cy="101.3" r=".88"/>
<circle cx="202.8" cy="133" r=".88"/>
<circle cx="202.8" cy="163" r=".88"/>
<circle cx="202.8" cy="193" r=".88"/>
<circle cx="202.8" cy="223" r=".88"/>
<circle cx="202.8" cy="253" r=".88"/>
<circle cx="245.2" cy="253" r=".88"/>
<circle cx="338.7" cy="46.6" r=".88"/>
<circle cx="336.9" cy="74.8" r=".88"/>
<circle cx="338.7" cy="97.8" r=".88"/>
<circle cx="338.7" cy="127.7" r=".88"/>
<circle cx="349.3" cy="127.7" r=".88"/>
<circle cx="351" cy="97.8" r=".88"/>
<circle cx="351" cy="74.8" r=".88"/>
<circle cx="351" cy="46.6" r=".88"/>
<circle cx="351" cy="150.7" r=".88"/>
<circle cx="351" cy="178.9" r=".88"/>
<circle cx="351" cy="201.8" r=".88"/>
<circle cx="349.3" cy="231.8" r=".88"/>
<circle cx="338.7" cy="231.8" r=".88"/>
<circle cx="338.7" cy="201.8" r=".88"/>
<circle cx="336.9" cy="178.9" r=".88"/>
<circle cx="338.7" cy="150.7" r=".88"/>
<circle cx="201.1" cy="32.5" r=".88"/>
<circle cx="197.6" cy="64.2" r=".88"/>
<circle cx="197.6" cy="94.2" r=".88"/>
<circle cx="197.6" cy="185.9" r=".88"/>
<circle cx="197.6" cy="215.9" r=".88"/>
<circle cx="197.6" cy="245.9" r=".88"/>
</g>
<text font-size="4.6" fill="#00f" x="270.8" y="265.5">esp32 relay iot</text>
<g font-size="4.2">
<text x="176.4" y="23">+5V</text>
<text x="246.9" y="42.4">+5V</text>
<text x="356.8" y="47.9">GND</text>
<text x="356.8" y="76.1">GND</text>
<text x="16.6" y="82.2">GND</text>
<text x="81.8" y="80.5">GND</text>
<text x="152.4" y="98.1">GND</text>
<text x="356.8" y="99.1">GND</text>
<text x="295.3" y="131.6">GND</text>
<text x="358.6" y="129">GND</text>
<text x="356.8" y="152">GND</text>
<text x="101.2" y="168.7">GND</text>
<text x="356.8" y="180.2">GND</text>
<text x="356.8" y="203.1">GND</text>
<text x="358.6" y="233.1">GND</text>
</g>
<g font-size="4.2" fill="#00f">
<text x="392.5" y="265.8">1.0</text>
<text x="310.9" y="275.3">Logic Solution</text>
<text x="304" y="283.1">2022-11-09</text>
</g>
<g font-size="3.9" fill="#00f">
<text x="79.6" y="28.5">RL1</text>
<text x="79.1" y="32">RL2</text>
<text x="142.4" y="33.7">RL1</text>
<text x="142.4" y="40.7">RL2</text>
<text x="11.6" y="46.1">SW6</text>
<text x="79.4" y="42.7">RL3</text>
<text x="79.4" y="46.2">RL4</text>
<text x="142.4" y="47.8">RL3</text>
<text x="319.6" y="47.3">SW8</text>
<text x="10.8" y="53.2">RL7</text>
<text x="11" y="49.6">SW5</text>
<text x="79.4" y="49.7">RL5</text>
<text x="79.6" y="53.2">RL6</text>
<text x="10.8" y="56.7">RL8</text>
<text x="142.4" y="54.8">RL4</text>
<text x="10.1" y="63.6">SW3</text>
<text x="10.1" y="60.1">SW4</text>
<text x="77.4" y="63.7">SW8</text>
<text x="142.4" y="61.9">RL5</text>
<text x="10.1" y="67.2">SW2</text>
<text x="10.7" y="70.9">SW1</text>
<text x="77.4" y="70.8">SW7</text>
<text x="142.4" y="68.9">RL6</text>
<text x="142.4" y="76">RL7</text>
<text x="319.6" y="75.6">SW7</text>
<text x="142.4" y="83">RL8</text>
<text x="29.5" y="92.8" transform="rotate(-90 29.5 92.8)">VIN</text>
<text x="286.1" y="95.5">SW1</text>
<text x="286.1" y="98.9">SW2</text>
<text x="319.6" y="98.5">SW6</text>
<text x="286.1" y="102.4">SW3</text>
<text x="286.1" y="106">SW4</text>
<text x="286.1" y="109.5">SW5</text>
<text x="286.1" y="113">SW6</text>
<text x="286.1" y="116.6">SW7</text>
<text x="286.1" y="120.1">SW8</text>
<text x="319.6" y="128.5">SW5</text>
<text x="98.3" y="148.4">VIN</text>
<text x="321.4" y="151.4">SW4</text>
<text x="319.6" y="179.6">SW3</text>
<text x="319.6" y="202.5">SW2</text>
<text x="319.8" y="232.6">SW1</text>
</g>
<g font-size="3.9" fill="#800">
<text x="250.5" y="261.1">TITLE:</text>
<text x="379.1" y="265.8">REV:</text>
<text x="287.4" y="275.3">Company:</text>
<text x="378.7" y="275.9">Sheet: 1/1</text>
<text x="287.4" y="283">Date:</text>
<text x="336.4" y="283.1">Drawn By: wahyudi</text>
</g>
<g font-size="3.2" fill="#800">
<text x="41.6" y="6.9">1</text>
<text x="110.8" y="6.9">2</text>
<text x="179.9" y="6.9">3</text>
<text x="249.1" y="6.9">4</text>
<text x="318.2" y="6.9">5</text>
<text x="4.1" y="42">A</text>
<text x="405.9" y="42">A</text>
<text x="4.1" y="111.2">B</text>
<text x="405.9" y="111.2">B</text>
<text x="4.1" y="180.3">C</text>
<text x="405.9" y="180.3">C</text>
<text x="4.1" y="249.4">D</text>
<text x="405.9" y="249.4">D</text>
<text x="41.6" y="287.7">1</text>
<text x="110.8" y="287.7">2</text>
<text x="179.9" y="287.7">3</text>
<text x="249.1" y="287.7">4</text>
<text x="318.2" y="287.7">5</text>
</g>
<g font-size="3.2" fill="#000080">
<text x="47.2" y="22.6">ESP32 DEVKIT V1</text>
<text x="47.2" y="19.6">U6</text>
<text x="220.2" y="21.2">K1</text>
<text x="160.6" y="28.4">ULN2803</text>
<text x="165.5" y="24.8">U3</text>
<text x="220.2" y="24.4">FTR-F3AA012E-HA</text>
<text x="264.3" y="31.9">P1</text>
<text x="348.9" y="40.9">SW8</text>
<text x="216.4" y="46.2">LED-0805_G</text>
<text x="216.4" y="43">LED1</text>
<text x="236" y="47.3">1k</text>
<text x="236" y="44.1">R1</text>
<text x="348.9" y="43.8">KH-6X6X6H-TJ</text>
<text x="220.2" y="53">K2</text>
<text x="83.7" y="58.2">BUZZER1</text>
<text x="220.2" y="56.1">FTR-F3AA012E-HA</text>
<text x="83.7" y="61.4">BUZZER-12X9</text>
<text x="264.3" y="63.6">P2</text>
<text x="348.9" y="69.1">SW7</text>
<text x="218.1" y="78">LED-0805_G</text>
<text x="218.1" y="74.8">LED2</text>
<text x="236" y="75.9">R2</text>
<text x="348.9" y="72.1">KH-6X6X6H-TJ</text>
<text x="220.2" y="82.9">K3</text>
<text x="236" y="79.1">1k</text>
<text x="220.2" y="86.1">FTR-F3AA012E-HA</text>
<text x="306.2" y="89.6">HDR-F-2.54_1x9</text>
<text x="306.2" y="86.6">H1</text>
<text x="348.9" y="95">KH-6X6X6H-TJ</text>
<text x="348.9" y="92">SW6</text>
<text x="218.1" y="108">LED-0805_G</text>
<text x="218.1" y="104.8">LED3</text>
<text x="236" y="105.9">R3</text>
<text x="236" y="109">1k</text>
<text x="220.2" y="117.9">FTR-F3AA012E-HA</text>
<text x="220.2" y="114.7">K4</text>
<text x="50.9" y="123.5">P9</text>
<text x="266.1" y="120.1">P3</text>
<text x="348.9" y="125">KH-6X6X6H-TJ</text>
<text x="348.9" y="122">SW5</text>
<text x="78.4" y="135.5">DC-DC-STEP-DOWN-LM2596</text>
<text x="78.4" y="132.3">1</text>
<text x="116" y="136">J1</text>
<text x="218.1" y="136.5">LED4</text>
<text x="236" y="137.7">R4</text>
<text x="100.1" y="139.5">HDR-M-2.54_1x3</text>
<text x="218.1" y="139.7">LED-0805_G</text>
<text x="236" y="140.8">1k</text>
<text x="220.2" y="147.8">FTR-F3AA012E-HA</text>
<text x="220.2" y="144.7">K5</text>
<text x="348.9" y="147.9">KH-6X6X6H-TJ</text>
<text x="348.9" y="144.9">SW4</text>
<text x="218.1" y="166.5">LED5</text>
<text x="236" y="167.6">R5</text>
<text x="218.1" y="169.7">LED-0805_G</text>
<text x="236" y="170.8">1k</text>
<text x="348.9" y="173.1">SW3</text>
<text x="220.2" y="177.8">FTR-F3AA012E-HA</text>
<text x="220.2" y="174.7">K6</text>
<text x="266.1" y="178.3">P4</text>
<text x="348.9" y="176.1">KH-6X6X6H-TJ</text>
<text x="218.1" y="197.9">LED-0805_G</text>
<text x="218.1" y="194.7">LED6</text>
<text x="236" y="195.9">R6</text>
<text x="348.9" y="196.1">SW2</text>
<text x="236" y="199">1k</text>
<text x="348.9" y="199.1">KH-6X6X6H-TJ</text>
<text x="220.2" y="207.8">FTR-F3AA012E-HA</text>
<text x="220.2" y="204.6">K7</text>
<text x="216.4" y="226.5">LED7</text>
<text x="236" y="227.6">R7</text>
<text x="348.9" y="226.1">SW1</text>
<text x="216.4" y="229.7">LED-0805_G</text>
<text x="236" y="230.8">1k</text>
<text x="348.9" y="229.1">KH-6X6X6H-TJ</text>
<text x="220.2" y="237.8">FTR-F3AA012E-HA</text>
<text x="220.2" y="234.6">K8</text>
<text x="266.1" y="236.5">P5</text>
<text x="216.4" y="261.4">LED-0805_G</text>
<text x="216.4" y="258.2">LED8</text>
<text x="236" y="262.5">1k</text>
<text x="236" y="259.4">R8</text>
</g>
<g font-size="3.2" fill="#00f">
<text x="158.5" y="32.1">1</text>
<text x="174.6" y="32.1">18</text>
<text x="158.5" y="39.2">2</text>
<text x="174.6" y="39.2">17</text>
<text x="340.1" y="36" transform="rotate(-90 340.1 36)">2</text>
<text x="347.1" y="36" transform="rotate(-90 347.1 36)">4</text>
<text x="158.5" y="46.2">3</text>
<text x="174.6" y="46.2">16</text>
<text x="340.1" y="45.1" transform="rotate(-90 340.1 45.1)">1</text>
<text x="347.1" y="45.1" transform="rotate(-90 347.1 45.1)">3</text>
<text x="158.5" y="53.3">4</text>
<text x="174.6" y="53.3">15</text>
<text x="158.5" y="60.4">5</text>
<text x="174.6" y="60.4">14</text>
<text x="340.1" y="64.2" transform="rotate(-90 340.1 64.2)">2</text>
<text x="347.1" y="64.2" transform="rotate(-90 347.1 64.2)">4</text>
<text x="91" y="67.1">+</text>
<text x="158.5" y="67.4">6</text>
<text x="174.6" y="67.4">13</text>
<text x="158.5" y="74.5">7</text>
<text x="174.6" y="74.5">12</text>
<text x="340.1" y="73.3" transform="rotate(-90 340.1 73.3)">1</text>
<text x="347.1" y="73.3" transform="rotate(-90 347.1 73.3)">3</text>
<text x="158.5" y="81.5">8</text>
<text x="174.6" y="81.5">11</text>
<text x="158.5" y="85.1">9</text>
<text x="174.6" y="85.1">10</text>
<text x="340.1" y="87.2" transform="rotate(-90 340.1 87.2)">2</text>
<text x="347.1" y="87.2" transform="rotate(-90 347.1 87.2)">4</text>
<text x="340.1" y="96.2" transform="rotate(-90 340.1 96.2)">1</text>
<text x="347.1" y="96.2" transform="rotate(-90 347.1 96.2)">3</text>
<text x="340.1" y="117.2" transform="rotate(-90 340.1 117.2)">2</text>
<text x="347.1" y="117.2" transform="rotate(-90 347.1 117.2)">4</text>
<text x="340.1" y="126.2" transform="rotate(-90 340.1 126.2)">1</text>
<text x="347.1" y="126.2" transform="rotate(-90 347.1 126.2)">3</text>
<text x="340.1" y="140.1" transform="rotate(-90 340.1 140.1)">2</text>
<text x="347.1" y="140.1" transform="rotate(-90 347.1 140.1)">4</text>
<text x="340.1" y="149.2" transform="rotate(-90 340.1 149.2)">1</text>
<text x="347.1" y="149.2" transform="rotate(-90 347.1 149.2)">3</text>
<text x="340.1" y="168.3" transform="rotate(-90 340.1 168.3)">2</text>
<text x="347.1" y="168.3" transform="rotate(-90 347.1 168.3)">4</text>
<text x="340.1" y="177.4" transform="rotate(-90 340.1 177.4)">1</text>
<text x="347.1" y="177.4" transform="rotate(-90 347.1 177.4)">3</text>
<text x="340.1" y="191.2" transform="rotate(-90 340.1 191.2)">2</text>
<text x="347.1" y="191.2" transform="rotate(-90 347.1 191.2)">4</text>
<text x="340.1" y="200.3" transform="rotate(-90 340.1 200.3)">1</text>
<text x="347.1" y="200.3" transform="rotate(-90 347.1 200.3)">3</text>
<text x="340.1" y="221.2" transform="rotate(-90 340.1 221.2)">2</text>
<text x="347.1" y="221.2" transform="rotate(-90 347.1 221.2)">4</text>
<text x="340.1" y="230.3" transform="rotate(-90 340.1 230.3)">1</text>
<text x="347.1" y="230.3" transform="rotate(-90 347.1 230.3)">3</text>
</g>
<g font-size="3.2">
<text x="206.1" y="32.1">1</text>
<text x="236.4" y="32.1">2</text>
<text x="257.1" y="33.9">1</text>
<text x="257.1" y="30.4">2</text>
<text x="206.1" y="39.2">4</text>
<text x="236.4" y="39.2">3</text>
<text x="206.1" y="63.9">1</text>
<text x="236.4" y="63.9">2</text>
<text x="257.1" y="65.7">1</text>
<text x="257.1" y="62.1">2</text>
<text x="206.1" y="70.9">4</text>
<text x="236.4" y="70.9">3</text>
<text x="206.1" y="93.9">1</text>
<text x="236.4" y="93.9">2</text>
<text x="308.2" y="95.6">1</text>
<text x="206.1" y="100.9">4</text>
<text x="236.4" y="100.9">3</text>
<text x="308.2" y="99.2">2</text>
<text x="308.2" y="102.7">3</text>
<text x="308.2" y="106.2">4</text>
<text x="308.2" y="109.7">5</text>
<text x="308.2" y="113.3">6</text>
<text x="258.8" y="118.6">2</text>
<text x="308.2" y="116.8">7</text>
<text x="206.1" y="125.6">1</text>
<text x="236.4" y="125.6">2</text>
<text x="258.8" y="122.1">1</text>
<text x="308.2" y="120.3">8</text>
<text x="308.2" y="123.9">9</text>
<text x="52.6" y="133.5" transform="rotate(-90 52.6 133.5)">2</text>
<text x="56.1" y="133.5" transform="rotate(-90 56.1 133.5)">1</text>
<text x="206.1" y="132.7">4</text>
<text x="236.4" y="132.7">3</text>
<text x="118.2" y="144.7">1</text>
<text x="118.2" y="148.2">2</text>
<text x="118.2" y="151.7">3</text>
<text x="206.1" y="155.6">1</text>
<text x="236.4" y="155.6">2</text>
<text x="206.1" y="162.7">4</text>
<text x="236.4" y="162.7">3</text>
<text x="258.8" y="176.8">2</text>
<text x="206.1" y="185.6">1</text>
<text x="236.4" y="185.6">2</text>
<text x="258.8" y="180.3">1</text>
<text x="206.1" y="192.7">4</text>
<text x="236.4" y="192.7">3</text>
<text x="206.1" y="215.6">1</text>
<text x="236.4" y="215.6">2</text>
<text x="206.1" y="222.6">4</text>
<text x="236.4" y="222.6">3</text>
<text x="258.8" y="238.5">1</text>
<text x="258.8" y="235">2</text>
<text x="206.1" y="245.6">1</text>
<text x="236.4" y="245.6">2</text>
<text x="206.1" y="252.6">4</text>
<text x="236.4" y="252.6">3</text>
</g>
<g font-size="2.1" fill="#840000">
<text x="28.9" y="27.2">1</text>
<text x="36.7" y="28.3">EN</text>
<text x="58.3" y="28.3">D23</text>
<text x="67.3" y="27.2">16</text>
<text x="28.9" y="30.7">2</text>
<text x="28.9" y="34.2">3</text>
<text x="36.7" y="31.8">VP</text>
<text x="36.7" y="35.3">VN</text>
<text x="58.3" y="31.8">D22</text>
<text x="58.3" y="35.3">TX0</text>
<text x="67.3" y="30.7">17</text>
<text x="67.3" y="34.2">18</text>
<text x="28.9" y="37.7">4</text>
<text x="28.9" y="41.3">5</text>
<text x="36.7" y="38.8">D34</text>
<text x="58.3" y="38.8">RX0</text>
<text x="67.3" y="37.7">19</text>
<text x="67.3" y="41.3">20</text>
<text x="28.9" y="44.8">6</text>
<text x="36.7" y="42.4">D35</text>
<text x="36.7" y="45.9">D32</text>
<text x="58.3" y="42.4">D21</text>
<text x="58.3" y="45.9">D19</text>
<text x="67.3" y="44.8">21</text>
<text x="28.9" y="48.3">7</text>
<text x="28.9" y="51.9">8</text>
<text x="36.7" y="49.4">D33</text>
<text x="36.7" y="53">D25</text>
<text x="58.3" y="49.4">D18</text>
<text x="59.5" y="53">D5</text>
<text x="67.3" y="48.3">22</text>
<text x="67.3" y="51.9">23</text>
<text x="28.9" y="58.9">10</text>
<text x="28.9" y="55.4">9</text>
<text x="36.7" y="56.5">D26</text>
<text x="58.3" y="56.5">TX2</text>
<text x="67.3" y="55.4">24</text>
<text x="67.3" y="58.9">25</text>
<text x="28.9" y="62.4">11</text>
<text x="28.9" y="66">12</text>
<text x="36.7" y="60">D27</text>
<text x="36.7" y="63.5">D14</text>
<text x="58.3" y="60">RX2</text>
<text x="59.5" y="63.5">D4</text>
<text x="67.3" y="62.4">26</text>
<text x="67.3" y="66">27</text>
<text x="28.9" y="69.5">13</text>
<text x="36.7" y="67.1">D12</text>
<text x="36.7" y="70.6">D13</text>
<text x="58.3" y="70.6">D15</text>
<text x="59.5" y="67.1">D2</text>
<text x="67.3" y="69.5">28</text>
<text x="28.9" y="73">14</text>
<text x="28.9" y="76.6">15</text>
<text x="36.7" y="74.1">GND</text>
<text x="36.7" y="77.6">VIN</text>
<text x="58.3" y="74.1">GND</text>
<text x="58.3" y="77.6">3V3</text>
<text x="67.3" y="73">29</text>
<text x="67.3" y="76.6">30</text>
</g>
<g font-size="2.1" fill="#a54b4b">
<text x="65" y="144.7">IN+</text>
<text x="87.3" y="144.7">OUT+</text>
<text x="65" y="158.8">IN-</text>
<text x="88.1" y="158.8">OUT-</text>
</g>
<g font-size="1.8" fill="#00f">
<text x="39.3" y="80.9">EN</text>
<text x="47.6" y="83.6">USB</text>
<text x="55.5" y="80.9">BOOT</text>
<text x="45.9" y="85.4">Micro B</text>
</g>
</svg>
